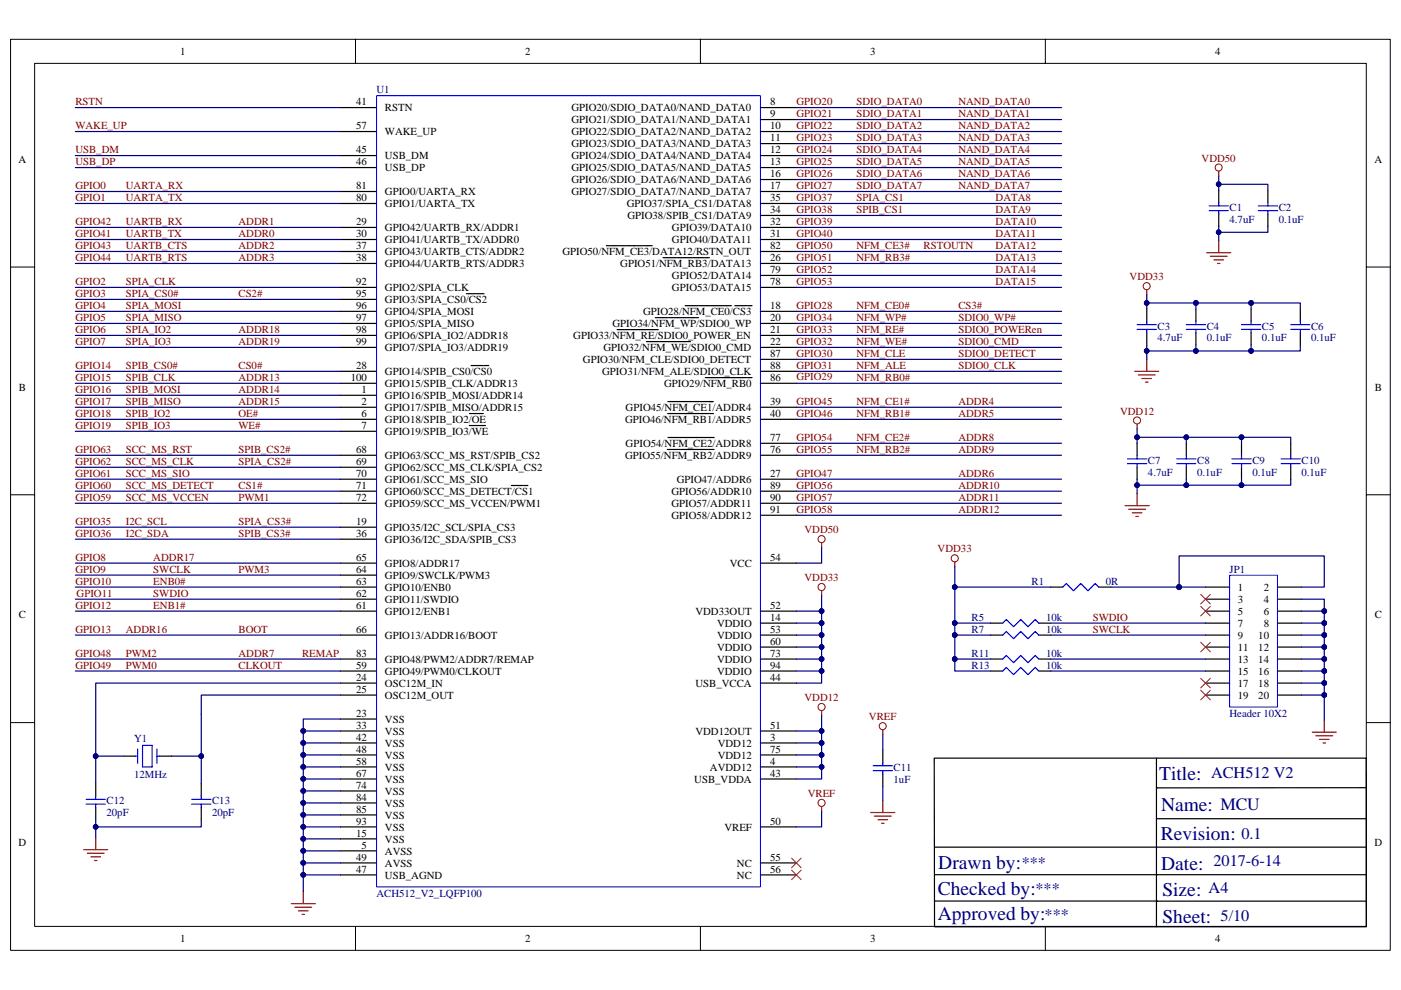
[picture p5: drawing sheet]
<svg xmlns="http://www.w3.org/2000/svg" width="297mm" height="210mm" viewBox="0 0 297 210" stroke-linecap="round" stroke-linejoin="round" font-family="sans-serif">
<path d="M2.2 8.3h292.6v193.3h-292.6z" fill="none" stroke="#000" stroke-width=".21"/>
<path d="M7.4 13.5h282.3v183h-282.3z" fill="#fff"/>
<g fill="none" stroke="#000" stroke-width=".21">
<path d="M7.3 13.4h282.4v183.1h-282.4zM75.4 8.3v5.1M148.5 8.3v5.1M221.6 8.3v5.1M2.2 56.6h5.1M289.7 56.6h5.1M2.2 104.9h5.1M289.7 104.9h5.1M2.2 153.3h5.1M289.7 153.3h5.1M75.4 196.5v5.1M148.5 196.5v5.1"/>
<path d="M221.6 196.5v5.1"/>
</g>
<g fill="none" stroke="#000" stroke-width=".25">
<path d="M20.3 166.2v2.6M20.3 171.3v2.6M26.1 160.4h2.6M33.8 160.4h2.5M42.7 166.2v2.6M42.7 171.3v2.6M198.2 179.7h91.5M245.2 160.8v35.8M245.2 173.7h44.4M245.3 167.1h-.1h44.4M289.6 160.8h-91.5v35.8h91.6v-35.7M198.1 185.5h47"/>
<path d="M198.2 191.1h46.9M245.3 185.5h44.4M245.3 191.1h44.4"/>
</g>
<g fill="none" stroke="#800000" stroke-width=".25">
<path d="M174.2 115.1v1M174.2 125.3v1M174.2 150.7v1M20.3 177.7v2.5M174.2 171.1v1M17.8 180.2h5M18.5 181h3.6M19.3 181.7h2M20 182.5h.5M61.8 191.7h5M62.5 192.4h3.6M63.3 193.2h2"/>
<path d="M64 194h.6M64.3 189.1v2.6"/>
</g>
<g fill="none" stroke="#00f" stroke-width=".25">
<path d="M29.2 158.9v3M30.2 158.1h2.1v4.6h-2.1zM33.3 158.9v3M18.3 170.6h4M18.3 169.5h4M20.3 168.8v.7M20.3 170.6v.7M28.7 160.4h.5M33.3 160.4h.5M40.6 169.5h4.1M40.6 170.6h4.1M42.7 168.8v.7"/>
<path d="M42.7 170.6v.7"/>
</g>
<g fill="none" stroke="#800000" stroke-width=".21">
<circle cx="174.2" cy="114.4" r=".75"/>
<circle cx="174.2" cy="124.5" r=".75"/>
<circle cx="174.2" cy="150" r=".75"/>
<circle cx="174.2" cy="170.3" r=".75"/>
</g>
<path d="M260.7 122h10.1v28h-10.1z" fill="#fff"/>
<path d="M260.7 122h10.1v28h-10.1z" fill="none" stroke="#00f" stroke-width=".21"/>
<g fill="none" stroke="#000" stroke-width=".25">
<path d="M258.4 40.4v2.5M258.4 45.4v2.6M268.8 40.4v2.5M268.8 45.4v2.6M243.1 65.5v2.6M243.1 70.6v2.6M253.6 65.5v2.6M253.6 70.6v2.6M265.3 65.5v2.6M265.3 70.6v2.6M275.7 65.5v2.6M275.7 70.6v2.6"/>
<path d="M241.1 94v2.6M241.1 99.1v2.5M251.5 94v2.6M251.5 99.1v2.5M263.2 94v2.6M263.2 99.1v2.5M273.7 94v2.6M273.7 99.1v2.5M210.1 132.2h2.5M210.1 134.7h2.5M210.1 139.8h2.5M220.2 132.2h2.6"/>
<path d="M220.2 134.7h2.6M220.2 139.8h2.6M255.6 124.5h5.1M255.6 127.1h5.1M255.6 129.6h5.1M255.6 132.2h5.1M255.6 134.7h5.1M255.6 137.2h5.1M255.6 139.8h5.1M270.9 124.5h5M270.9 127.1h5M270.9 129.6h5"/>
<path d="M270.9 132.2h5M270.9 134.7h5M270.9 137.2h5M270.9 139.8h5M187.2 159.1v2.5M210.1 142.3h2.5M220.2 142.3h2.6M255.6 142.3h5.1M255.6 144.9h5.1M255.6 147.4h5.1M270.9 142.3h5M270.9 144.9h5"/>
<path d="M270.9 147.4h5M187.2 164.2v2.6"/>
</g>
<path d="M254.6 143.9l2 2M254.6 146.4l2 2M256.6 143.9l-2 2M256.6 146.4l-2 2" fill="none" stroke="#f00" stroke-width=".21"/>
<g fill="none" stroke="#800000" stroke-width=".25">
<path d="M258.4 36.3v1M255.8 53.6h5.1M256.6 54.4h3.6M257.4 55.1h2M258.1 55.9h.6M258.4 51.1v2.5M240.6 78.8h5.1M241.3 79.5h3.6M243.1 76.2v2.6M243.1 61.5v1M241.1 90v1M242.1 80.3h2.1"/>
<path d="M242.9 81h.5M238.5 107.3h5.1M239.3 108h3.6M240.1 108.8h2M240.8 109.5h.5M241.1 104.7v2.6M187.2 154.8v1M278.2 155.3h5.1M279 156.1h3.6M279.8 156.8h2M280.5 157.6h.5M280.8 152.8v2.5"/>
<path d="M184.6 172.3h5.1M185.4 173.1h3.6M186.2 173.9h2M186.9 174.6h.5M187.2 169.8v2.5"/>
</g>
<g fill="none" stroke="#00f" stroke-width=".25">
<path d="M256.4 43.7h4M256.4 44.7h4M258.4 42.9v.8M258.4 44.7v.7M266.8 43.7h4.1M266.8 44.7h4.1M268.8 42.9v.8M268.8 44.7v.7M241.1 68.9h4.1M241.1 69.9h4.1M243.1 68.1v.8M243.1 69.9v.7"/>
<path d="M251.5 68.9h4.1M251.5 69.9h4.1M253.6 68.1v.8M253.6 69.9v.7M263.2 68.9h4.1M263.2 69.9h4.1M265.3 68.1v.8M265.3 69.9v.7M273.7 68.9h4M273.7 69.9h4M275.7 68.1v.8M275.7 69.9v.7"/>
<path d="M239.1 97.3h4M239.1 98.3h4M241.1 96.6v.7M241.1 98.3v.8M249.5 97.3h4.1M249.5 98.3h4.1M251.5 96.6v.7M251.5 98.3v.8M261.2 97.3h4.1M261.2 98.3h4.1M263.2 96.6v.7M263.2 98.3v.8"/>
<path d="M271.6 97.3h4.1M271.6 98.3h4.1M273.7 96.6v.7M273.7 98.3v.8M212.6 132.2l.8-.8 1.5 1.5 1.5-1.5 1.5 1.5 1.6-1.5 .7 .8M212.6 134.7l.8-.8 1.5 1.6 1.5-1.6 1.5 1.6 1.6-1.6 .7 .8M212.6 139.8l.8-.8 1.5 1.5 1.5-1.5 1.5 1.5 1.6-1.5 .7 .8M212.6 142.3l.8-.7 1.5 1.5 1.5-1.5 1.5 1.5 1.6-1.5 .7 .7M185.1 162.4h4.1M185.1 163.4h4.1M187.2 161.6v.8M187.2 163.4v.8"/>
</g>
<g fill="none" stroke="#800000" stroke-width=".21">
<circle cx="258.4" cy="35.5" r=".75"/>
<circle cx="243.1" cy="60.7" r=".75"/>
<circle cx="241.1" cy="89.2" r=".75"/>
<circle cx="187.1" cy="154" r=".75"/>
</g>
<path d="M79.9 20.3h81.3v167.8h-81.3z" fill="#fff"/>
<path d="M79.8 20.3h81.4v167.8h-81.4z" fill="none" stroke="#00f" stroke-width=".21"/>
<g fill="none" stroke="#000" stroke-width=".25">
<path d="M72.2 27.9h7.6M72.2 35.5h7.6M72.2 33h7.6M72.2 22.8h7.6M161.2 27.9h7.6M161.2 30.5h7.6M161.2 25.4h7.6M161.2 35.5h7.6M161.2 33h7.6M161.2 38.1h7.6M161.2 22.8h7.6M72.2 40.6h7.6"/>
<path d="M72.2 48.2h7.6M72.2 53.3h7.6M72.2 50.8h7.6M72.2 55.9h7.6M72.2 43.2h7.6M128.6 52.1h1.5M130.2 52.1h1.1M131.4 52.1h4.5M136 52.1h2.3M140.6 54.7h1.5M142.2 54.7h1.1M143.4 54.7h5.9"/>
<path d="M149.5 54.7h.9M161.2 40.6h7.6M161.2 48.2h7.6M161.2 53.3h7.6M161.2 50.8h7.6M161.2 55.9h7.6M161.2 43.2h7.6M161.2 45.7h7.6M161.2 58.4h7.6M72.2 66h7.6M72.2 73.7h7.6M72.2 68.6h7.6"/>
<path d="M72.2 71.1h7.6M72.2 78.8h7.6M72.2 61h7.6M72.2 63.5h7.6M98.9 62.3h1.4M99.9 77.5h1.4M100.4 62.3h1.1M101.4 77.5h1.1M101.6 62.3h1M102.6 77.5h1M130.8 69.9h1.6M132.5 69.9h1.1"/>
<path d="M133.7 69.9h5.9M137.1 72.5h2.7M138.9 67.4h2.8M139.9 72.5h6.5M141.8 67.4h6.3M145.3 64.8h2.7M148.1 64.8h4.5M152.7 64.8h2.4M155.8 64.8h1.4M157.2 64.8h1.1M158.5 64.8h.9M161.2 66h7.6"/>
<path d="M161.2 73.7h7.6M161.2 68.6h7.6M161.2 71.1h7.6M161.2 78.8h7.6M161.2 61h7.6M161.2 76.2h7.6M72.2 88.9h7.6M72.2 83.8h7.6M72.2 86.4h7.6M72.2 91.5h7.6M72.2 99.1h7.6M72.2 96.6h7.6"/>
<path d="M72.2 81.3h7.6M99.5 90.3h3.4M99.5 87.7h1.6M101.1 87.7h1.4M141.5 95.3h2.7M141.6 87.7h1.5M141.6 85.2h2.8M141.6 92.8h2.8M143.2 87.7h1.1M144.3 95.3h6M144.4 87.7h5.9M144.5 85.2h4.4"/>
<path d="M144.5 92.8h4.5M149 85.2h2.2M149.1 92.8h2.3M149.5 80.1h1.6M150.4 95.3h1M150.4 87.7h.9M151.1 80.1h1.2M152.4 80.1h5.9M158.4 80.1h1M161.2 88.9h7.6M161.2 86.4h7.6M161.2 96.6h7.6"/>
<path d="M161.2 81.3h7.6M161.2 94h7.6M72.2 111.8h7.6M72.2 119.4h7.6M72.2 104.2h7.6M72.2 101.6h7.6M72.2 114.4h7.6M72.2 106.7h7.6M108.4 103h1.4M109.9 103h1.1M111.1 103h.8M161.2 119.4h7.6"/>
<path d="M161.2 104.2h7.6M161.2 101.6h7.6M161.2 106.7h7.6M161.2 109.3h7.6M72.2 122h7.6M72.2 127.1h7.6M72.2 134.7h7.6M72.2 129.6h7.6M72.2 139.8h7.6M72.2 124.5h7.6M161.2 134.7h7.6M161.2 129.6h7.6"/>
<path d="M161.2 132.2h7.6M161.2 137.2h7.6M161.2 139.8h7.6M222.8 124.5h2.5M233 124.5h2.5M72.2 142.3h7.6M72.2 155h7.6M72.2 157.6h7.6M72.2 147.4h7.6M72.2 144.9h7.6M72.2 152.5h7.6M161.2 142.3h7.6"/>
<path d="M161.2 155h7.6M161.2 157.6h7.6M161.2 144.9h7.6M72.2 160.1h7.6M72.2 175.4h7.6M72.2 165.2h7.6M72.2 162.7h7.6M72.2 177.9h7.6M72.2 170.3h7.6M72.2 167.8h7.6M72.2 172.8h7.6M161.2 160.1h7.6"/>
<path d="M161.2 175.4h7.6M161.2 165.2h7.6M161.2 162.7h7.6M72.2 185.6h7.6M72.2 180.5h7.6M72.2 183h7.6M161.2 185.6h7.6M161.2 183h7.6"/>
</g>
<path d="M225.3 124.5l.8-.7 1.5 1.5 1.5-1.5 1.6 1.5 1.5-1.5 .8 .7" fill="none" stroke="#00f" stroke-width=".25"/>
<circle cx="202.4" cy="118.4" r=".75" fill="none" stroke="#800000" stroke-width=".21"/>
<path d="M202.4 119.2v1" fill="none" stroke="#800000" stroke-width=".25"/>
<path d="M254.6 136.2l2 2.1M254.6 128.6l2 2M254.6 126.1l2 2M256.6 136.2l-2 2.1M256.6 128.6l-2 2M256.6 126.1l-2 2M167.8 182l2.1 2M167.8 184.6l2.1 2M169.9 182l-2.1 2M169.9 184.6l-2.1 2" fill="none" stroke="#f00" stroke-width=".21"/>
<g fill="none" stroke="#000080" stroke-width=".25">
<path d="M16 27.9h56.2M16 33h56.2M16 35.5h56.2M16 22.8h56.2M168.8 27.9h56.3M168.8 33h56.3M168.8 35.5h56.3M168.8 22.8h56.3M168.8 25.4h56.3M168.8 30.5h56.3M168.8 38.1h56.3M258.4 37.3v1.8"/>
<path d="M16 50.8h56.2M16 53.3h56.2M16 55.9h56.2M16 40.6h56.2M16 43.2h56.2M16 48.2h56.2M168.8 50.8h56.3M168.8 53.3h56.3M168.8 55.9h56.3M168.8 40.6h56.3M168.8 43.2h56.3M168.8 48.2h56.3"/>
<path d="M168.8 45.7h56.3M168.8 58.4h56.3M258.4 48v1.3h10.4v-1.3M258.4 40.4v-1.3h10.4v1.3M258.4 49.3v1.8M16 61h56.2M16 63.5h56.2M16 66h56.2M16 68.6h56.2M16 71.1h56.2M16 73.7h56.2M16 78.8h56.2"/>
<path d="M168.8 61h56.3M168.8 66h56.3M168.8 68.6h56.3M168.8 71.1h56.3M168.8 73.7h56.3M168.8 78.8h56.3M168.8 76.2h56.3M243.1 73.2v1.2h10.5v-1.2M243.1 65.5v-1.2h10.5v1.2M243.1 62.5v1.8M243.1 74.4v1.8M253.6 64.3h11.7v1.2"/>
<path d="M265.3 73.2v1.2h-11.7M265.3 64.3h10.4v1.2M275.7 73.2v1.2h-10.4M16 81.3h56.2M16 83.8h56.2M16 86.4h56.2M16 88.9h56.2M16 91.5h56.2M16 96.6h56.2M16 99.1h56.2M168.8 81.3h56.3M168.8 86.4h56.3"/>
<path d="M168.8 88.9h56.3M168.8 96.6h56.3M168.8 94h56.3M241.1 91v1.8M241.1 94v-1.2h10.4v1.2M251.5 92.8h11.7v1.2M263.2 92.8h10.5v1.2M16 101.6h56.2M16 104.2h56.2M16 106.7h56.2M16 119.4h56.2M16 111.8h56.2"/>
<path d="M16 114.4h56.2M168.8 101.6h56.3M168.8 104.2h56.3M168.8 106.7h56.3M168.8 109.3h56.3M174.2 116.1v3.3h-5.4M241.1 102.9v1.8M241.1 101.6v1.3h10.4v-1.3M263.2 101.6v1.3h-11.7M273.7 101.6v1.3h-10.5M16 122h56.2M16 124.5h56.2"/>
<path d="M16 127.1h56.2M16 129.6h56.2M16 139.8h56.2M16 134.7h56.2M168.8 139.8h5.4M168.8 134.7h5.4M168.8 132.2h5.4M168.8 137.2h5.4M174.2 126.3v3.3h-5.4M174.2 129.6v15.3h-5.4M202.4 120.2v19.6h7.7M202.4 124.5h20.4"/>
<path d="M202.4 139.8v2.5h7.7M202.4 134.7h7.7M202.4 132.2h7.7M222.8 139.8h32.8M222.8 134.7h32.8M222.8 132.2h32.8M235.5 124.5h20.1M250 124.5v-6.6h30.8v6.6h-4.9M275.9 127.1h4.9v2.5M275.9 129.6h4.9v2.6M275.9 132.2h4.9v2.5M275.9 134.7h4.9v2.5"/>
<path d="M275.9 137.2h4.9v2.6M275.9 139.8h4.9v2.5M16 142.3h56.2M64.3 157.6h7.9M64.3 155h7.9M72.2 147.4h-29.5v18.8M72.2 152.5h-7.9v36.6M72.2 144.9h-51.9v15.5h5.8M168.8 157.6h5.4M168.8 142.3h5.4M174.2 151.7v3.3h-5.4M174.2 155v10.2h-5.4"/>
<path d="M187.2 155.8v3.3M222.8 142.3h32.8M275.9 142.3h4.9v2.6M275.9 144.9h4.9v2.5M275.9 147.4h4.9v5.4M20.3 173.9v1.5h22.4v-1.5M20.3 160.4v5.8M20.3 175.4v2.3M36.3 160.4h6.4M64.3 177.9h7.9M64.3 175.4h7.9M64.3 172.8h7.9"/>
<path d="M64.3 170.3h7.9M64.3 167.8h7.9M64.3 165.2h7.9M64.3 162.7h7.9M64.3 160.1h7.9M168.8 162.7h5.4M168.8 160.1h5.4M174.2 172.1v3.3h-5.4M187.2 166.8v3M64.3 185.6h7.9M64.3 183h7.9M64.3 180.5h7.9"/>
</g>
<g fill="#000080" stroke="#000080" stroke-width=".21">
<circle cx="64.3" cy="155" r=".5"/>
<circle cx="64.3" cy="157.6" r=".5"/>
<circle cx="64.3" cy="160.1" r=".5"/>
<circle cx="64.3" cy="162.7" r=".5"/>
<circle cx="64.3" cy="165.2" r=".5"/>
<circle cx="64.3" cy="167.8" r=".5"/>
<circle cx="64.3" cy="170.3" r=".5"/>
<circle cx="64.3" cy="172.8" r=".5"/>
<circle cx="64.3" cy="175.4" r=".5"/>
<circle cx="64.3" cy="177.9" r=".5"/>
<circle cx="64.3" cy="180.5" r=".5"/>
<circle cx="64.3" cy="183" r=".5"/>
<circle cx="64.3" cy="185.6" r=".5"/>
<circle cx="20.3" cy="175.4" r=".5"/>
<circle cx="20.3" cy="160.4" r=".5"/>
<circle cx="42.7" cy="160.4" r=".49"/>
<circle cx="174.2" cy="129.6" r=".5"/>
<circle cx="174.2" cy="142.3" r=".5"/>
<circle cx="174.2" cy="139.8" r=".5"/>
<circle cx="174.2" cy="137.2" r=".5"/>
<circle cx="174.2" cy="134.7" r=".5"/>
<circle cx="174.2" cy="132.2" r=".5"/>
<circle cx="174.2" cy="155" r=".5"/>
<circle cx="174.2" cy="157.6" r=".5"/>
<circle cx="174.2" cy="160.1" r=".5"/>
<circle cx="174.2" cy="162.7" r=".5"/>
<circle cx="280.8" cy="129.6" r=".49"/>
<circle cx="280.8" cy="132.2" r=".49"/>
<circle cx="280.8" cy="134.7" r=".49"/>
<circle cx="280.8" cy="137.2" r=".49"/>
<circle cx="280.8" cy="139.8" r=".49"/>
<circle cx="280.8" cy="142.3" r=".49"/>
<circle cx="280.8" cy="144.9" r=".49"/>
<circle cx="280.8" cy="147.4" r=".49"/>
<circle cx="202.4" cy="132.2" r=".5"/>
<circle cx="202.4" cy="134.7" r=".5"/>
<circle cx="202.4" cy="139.8" r=".5"/>
<circle cx="202.4" cy="124.5" r=".5"/>
<circle cx="250" cy="124.5" r=".5"/>
<circle cx="258.4" cy="49.3" r=".49"/>
<circle cx="258.4" cy="39.1" r=".49"/>
<circle cx="253.5" cy="74.4" r=".49"/>
<circle cx="243.1" cy="74.4" r=".49"/>
<circle cx="265.2" cy="74.4" r=".49"/>
<circle cx="253.5" cy="64.3" r=".49"/>
<circle cx="243.1" cy="64.3" r=".49"/>
<circle cx="265.2" cy="64.3" r=".49"/>
<circle cx="251.5" cy="102.9" r=".49"/>
<circle cx="241.1" cy="102.9" r=".49"/>
<circle cx="263.2" cy="102.9" r=".5"/>
<circle cx="251.5" cy="92.7" r=".49"/>
<circle cx="241.1" cy="92.7" r=".49"/>
<circle cx="263.2" cy="92.7" r=".5"/>
</g>
<g font-size="4.1" fill="#000080">
<text x="245.8" y="165.5">Title:</text>
<text x="246.2" y="172.1">Name:</text>
<text x="246.1" y="178.1">Revision:</text>
<text x="198.9" y="184.2">Drawn by:</text>
<text x="246.2" y="184.4">Date:</text>
<text x="198.8" y="189.8">Checked by:</text>
<text x="246.4" y="190">Size:</text>
<text x="198.8" y="195.1">Approved by:</text>
<text x="246.4" y="195.7">Sheet:</text>
</g>
<text font-size="3.7" fill="#000080" x="258.7" y="171.9">MCU</text>
<g font-size="3.5" fill="#000080">
<text x="256.8" y="165">ACH512 V2</text>
<text x="263.2" y="177.9">0.1</text>
<text x="216.6" y="184">***</text>
<text x="257.3" y="183.7">2017-6-14</text>
<text x="219.6" y="189.6">***</text>
<text x="256.2" y="189.5">A4</text>
<text x="221.5" y="195">***</text>
<text x="258.8" y="195.3">5/10</text>
</g>
<g font-size="2.3">
<text x="38.2" y="11.7">1</text>
<text x="111.4" y="11.7">2</text>
<text x="184.5" y="11.7">3</text>
<text x="257.6" y="11.7">4</text>
<text x="75.5" y="22.3">41</text>
<text x="81.6" y="23.6">RSTN</text>
<text x="121.2" y="23.6">GPIO20/SDIO_DATA0/NAND_DATA0</text>
<text x="163.3" y="22.3">8</text>
<text x="75.5" y="27.4">57</text>
<text x="81.6" y="28.7">WAKE_UP</text>
<text x="121.2" y="26.1">GPIO21/SDIO_DATA1/NAND_DATA1</text>
<text x="121.2" y="28.7">GPIO22/SDIO_DATA2/NAND_DATA2</text>
<text x="163.3" y="30">11</text>
<text x="163.3" y="24.9">9</text>
<text x="163.3" y="27.4">10</text>
<text x="4" y="34.5">A</text>
<text x="75.5" y="35.1">46</text>
<text x="75.5" y="32.5">45</text>
<text x="81.6" y="33.8">USB_DM</text>
<text x="121.2" y="31.2">GPIO23/SDIO_DATA3/NAND_DATA3</text>
<text x="121.2" y="33.8">GPIO24/SDIO_DATA4/NAND_DATA4</text>
<text x="163.3" y="35.1">13</text>
<text x="163.3" y="32.5">12</text>
<text x="291.4" y="34.5">A</text>
<text x="75.5" y="40.1">81</text>
<text x="81.6" y="36.3">USB_DP</text>
<text x="81.6" y="41.4">GPIO0/UARTA_RX</text>
<text x="121.2" y="36.3">GPIO25/SDIO_DATA5/NAND_DATA5</text>
<text x="121.2" y="41.4">GPIO27/SDIO_DATA7/NAND_DATA7</text>
<text x="121.2" y="38.9">GPIO26/SDIO_DATA6/NAND_DATA6</text>
<text x="163.3" y="40.1">17</text>
<text x="163.3" y="37.6">16</text>
<text x="75.5" y="47.8">29</text>
<text x="75.5" y="42.7">80</text>
<text x="81.6" y="43.9">GPIO1/UARTA_TX</text>
<text x="132.9" y="43.9">GPIO37/SPIA_CS1/DATA8</text>
<text x="133" y="46.5">GPIO38/SPIB_CS1/DATA9</text>
<text x="163.3" y="47.8">32</text>
<text x="163.3" y="42.7">35</text>
<text x="163.3" y="45.2">34</text>
<text x="75.5" y="52.9">37</text>
<text x="75.5" y="50.3">30</text>
<text x="81.6" y="49">GPIO42/UARTB_RX/ADDR1</text>
<text x="81.6" y="51.6">GPIO41/UARTB_TX/ADDR0</text>
<text x="142.5" y="51.6">GPIO40/DATA11</text>
<text x="142.5" y="49">GPIO39/DATA10</text>
<text x="163.3" y="52.9">82</text>
<text x="163.3" y="50.3">31</text>
<text x="75.5" y="55.4">38</text>
<text x="81.6" y="54.1">GPIO43/UARTB_CTS/ADDR2</text>
<text x="81.6" y="56.7">GPIO44/UARTB_RTS/ADDR3</text>
<text x="119.2" y="54.1">GPIO50/NFM_CE3/DATA12/RSTN_OUT</text>
<text x="131.5" y="56.7">GPIO51/NFM_RB3/DATA13</text>
<text x="142.5" y="59.2">GPIO52/DATA14</text>
<text x="163.3" y="57.9">79</text>
<text x="163.3" y="55.4">26</text>
<text x="75.5" y="60.5">92</text>
<text x="75.5" y="65.6">96</text>
<text x="75.5" y="63">95</text>
<text x="81.6" y="61.7">GPIO2/SPIA_CLK</text>
<text x="81.6" y="64.3">GPIO3/SPIA_CS0/CS2</text>
<text x="142.5" y="61.7">GPIO53/DATA15</text>
<text x="163.3" y="60.5">78</text>
<text x="163.3" y="65.6">18</text>
<text x="75.5" y="68.1">97</text>
<text x="75.5" y="70.7">98</text>
<text x="81.6" y="66.8">GPIO4/SPIA_MOSI</text>
<text x="81.6" y="69.4">GPIO5/SPIA_MISO</text>
<text x="81.6" y="71.9">GPIO6/SPIA_IO2/ADDR18</text>
<text x="121.5" y="71.9">GPIO33/NFM_RE/SDIO0_POWER_EN</text>
<text x="129.8" y="69.4">GPIO34/NFM_WP/SDIO0_WP</text>
<text x="136.4" y="66.8">GPIO28/NFM_CE0/CS3</text>
<text x="163.3" y="70.7">21</text>
<text x="163.3" y="68.1">20</text>
<text x="75.5" y="73.2">99</text>
<text x="81.6" y="74.5">GPIO7/SPIA_IO3/ADDR19</text>
<text x="123.6" y="77">GPIO30/NFM_CLE/SDIO0_DETECT</text>
<text x="127.9" y="74.5">GPIO32/NFM_WE/SDIO0_CMD</text>
<text x="163.3" y="73.2">22</text>
<text x="163.3" y="75.7">87</text>
<text x="4" y="82.8">B</text>
<text x="74.4" y="80.8">100</text>
<text x="75.5" y="78.3">28</text>
<text x="76.6" y="83.4">1</text>
<text x="81.6" y="79.5">GPIO14/SPIB_CS0/CS0</text>
<text x="81.6" y="82.1">GPIO15/SPIB_CLK/ADDR13</text>
<text x="127.7" y="79.5">GPIO31/NFM_ALE/SDIO0_CLK</text>
<text x="140.8" y="82.1">GPIO29/NFM_RB0</text>
<text x="163.3" y="78.3">88</text>
<text x="163.3" y="80.8">86</text>
<text x="291.5" y="82.8">B</text>
<text x="76.6" y="88.5">6</text>
<text x="76.6" y="85.9">2</text>
<text x="81.6" y="89.7">GPIO18/SPIB_IO2/OE</text>
<text x="81.6" y="84.6">GPIO16/SPIB_MOSI/ADDR14</text>
<text x="81.6" y="87.2">GPIO17/SPIB_MISO/ADDR15</text>
<text x="132.5" y="89.7">GPIO46/NFM_RB1/ADDR5</text>
<text x="132.6" y="87.2">GPIO45/NFM_CE1/ADDR4</text>
<text x="163.3" y="88.5">40</text>
<text x="163.3" y="85.9">39</text>
<text x="76.6" y="91">7</text>
<text x="81.6" y="92.3">GPIO19/SPIB_IO3/WE</text>
<text x="132.6" y="94.8">GPIO54/NFM_CE2/ADDR8</text>
<text x="163.3" y="93.5">77</text>
<text x="75.5" y="101.2">70</text>
<text x="75.5" y="98.6">69</text>
<text x="75.5" y="96.1">68</text>
<text x="81.6" y="99.9">GPIO62/SCC_MS_CLK/SPIA_CS2</text>
<text x="81.6" y="97.3">GPIO63/SCC_MS_RST/SPIB_CS2</text>
<text x="132.5" y="97.3">GPIO55/NFM_RB2/ADDR9</text>
<text x="163.3" y="101.2">27</text>
<text x="163.3" y="96.1">76</text>
<text x="75.5" y="103.7">71</text>
<text x="75.5" y="106.3">72</text>
<text x="81.6" y="105">GPIO60/SCC_MS_DETECT/CS1</text>
<text x="81.6" y="102.4">GPIO61/SCC_MS_SIO</text>
<text x="81.6" y="107.5">GPIO59/SCC_MS_VCCEN/PWM1</text>
<text x="142.3" y="107.5">GPIO57/ADDR11</text>
<text x="142.3" y="105">GPIO56/ADDR10</text>
<text x="143.5" y="102.4">GPIO47/ADDR6</text>
<text x="163.3" y="106.3">90</text>
<text x="163.3" y="103.7">89</text>
<text x="75.5" y="111.3">19</text>
<text x="75.5" y="113.9">36</text>
<text x="81.6" y="112.6">GPIO35/I2C_SCL/SPIA_CS3</text>
<text x="142.3" y="110.1">GPIO58/ADDR12</text>
<text x="163.3" y="108.8">91</text>
<text x="75.5" y="119">65</text>
<text x="81.6" y="115.1">GPIO36/I2C_SDA/SPIB_CS3</text>
<text x="163.3" y="119">54</text>
<text x="75.5" y="121.5">64</text>
<text x="75.5" y="124">63</text>
<text x="81.6" y="122.8">GPIO9/SWCLK/PWM3</text>
<text x="81.6" y="125.3">GPIO10/ENB0</text>
<text x="81.6" y="120.2">GPIO8/ADDR17</text>
<text x="154.7" y="120.2">VCC</text>
<text x="262.5" y="125.3">1</text>
<text x="267.9" y="125.3">2</text>
<text x="4" y="131.2">C</text>
<text x="75.5" y="126.6">62</text>
<text x="75.5" y="129.1">61</text>
<text x="81.6" y="127.9">GPIO11/SWDIO</text>
<text x="81.6" y="130.4">GPIO12/ENB1</text>
<text x="147.4" y="130.4">VDD33OUT</text>
<text x="163.3" y="131.7">14</text>
<text x="163.3" y="129.1">52</text>
<text x="262.5" y="127.9">3</text>
<text x="262.5" y="130.4">5</text>
<text x="267.9" y="127.9">4</text>
<text x="267.9" y="130.4">6</text>
<text x="291.5" y="131.2">C</text>
<text x="75.5" y="134.2">66</text>
<text x="81.6" y="135.5">GPIO13/ADDR16/BOOT</text>
<text x="152" y="132.9">VDDIO</text>
<text x="152" y="135.5">VDDIO</text>
<text x="163.3" y="136.8">60</text>
<text x="163.3" y="134.2">53</text>
<text x="262.5" y="132.9">7</text>
<text x="262.5" y="135.5">9</text>
<text x="266.8" y="135.5">10</text>
<text x="267.9" y="132.9">8</text>
<text x="75.5" y="141.8">59</text>
<text x="75.5" y="139.3">83</text>
<text x="81.6" y="143.1">GPIO49/PWM0/CLKOUT</text>
<text x="81.6" y="140.6">GPIO48/PWM2/ADDR7/REMAP</text>
<text x="152" y="138">VDDIO</text>
<text x="152" y="143.1">VDDIO</text>
<text x="152" y="140.6">VDDIO</text>
<text x="163.3" y="141.8">94</text>
<text x="163.3" y="139.3">73</text>
<text x="262.5" y="138">11</text>
<text x="262.5" y="140.6">13</text>
<text x="262.5" y="143.1">15</text>
<text x="266.8" y="138">12</text>
<text x="266.8" y="140.6">14</text>
<text x="266.8" y="143.1">16</text>
<text x="75.5" y="146.9">25</text>
<text x="75.5" y="144.4">24</text>
<text x="81.6" y="148.2">OSC12M_OUT</text>
<text x="81.6" y="145.7">OSC12M_IN</text>
<text x="147.4" y="145.7">USB_VCCA</text>
<text x="163.3" y="144.4">44</text>
<text x="262.5" y="145.7">17</text>
<text x="262.5" y="148.2">19</text>
<text x="266.8" y="145.7">18</text>
<text x="266.8" y="148.2">20</text>
<text x="75.5" y="152">23</text>
<text x="75.5" y="154.6">33</text>
<text x="81.6" y="153.3">VSS</text>
<text x="81.6" y="155.8">VSS</text>
<text x="147.4" y="155.8">VDD12OUT</text>
<text x="163.3" y="154.6">51</text>
<text x="75.5" y="159.6">48</text>
<text x="75.5" y="157.1">42</text>
<text x="81.6" y="160.9">VSS</text>
<text x="81.6" y="158.4">VSS</text>
<text x="152.2" y="158.4">VDD12</text>
<text x="152.2" y="160.9">VDD12</text>
<text x="163.3" y="157.1">3</text>
<text x="163.3" y="159.6">75</text>
<text x="75.5" y="167.3">74</text>
<text x="75.5" y="164.7">67</text>
<text x="75.5" y="162.2">58</text>
<text x="81.6" y="166">VSS</text>
<text x="81.6" y="163.5">VSS</text>
<text x="147.2" y="166">USB_VDDA</text>
<text x="150.5" y="163.5">AVDD12</text>
<text x="163.3" y="164.7">43</text>
<text x="163.3" y="162.2">4</text>
<text x="75.5" y="169.8">84</text>
<text x="75.5" y="172.4">85</text>
<text x="81.6" y="171.1">VSS</text>
<text x="81.6" y="168.6">VSS</text>
<text x="81.6" y="173.6">VSS</text>
<text x="4" y="179.5">D</text>
<text x="75.5" y="177.4">15</text>
<text x="75.5" y="174.9">93</text>
<text x="76.6" y="180">5</text>
<text x="81.6" y="178.7">VSS</text>
<text x="81.6" y="176.2">VSS</text>
<text x="153.6" y="176.2">VREF</text>
<text x="163.3" y="174.9">50</text>
<text x="291.4" y="179.5">D</text>
<text x="75.5" y="185.1">47</text>
<text x="75.5" y="182.5">49</text>
<text x="81.6" y="181.3">AVSS</text>
<text x="81.6" y="183.8">AVSS</text>
<text x="156.2" y="183.8">NC</text>
<text x="163.3" y="182.5">55</text>
<text x="163.3" y="185.1">56</text>
<text x="81.6" y="186.4">USB_AGND</text>
<text x="156.2" y="186.4">NC</text>
<text x="38.2" y="199.8">1</text>
<text x="111.4" y="199.8">2</text>
<text x="184.5" y="199.8">3</text>
<text x="257.6" y="199.8">4</text>
</g>
<g font-size="2.3" fill="#800000">
<text x="16" y="22.3">RSTN</text>
<text x="168.9" y="22.3">GPIO20</text>
<text x="181.6" y="22.3">SDIO_DATA0</text>
<text x="203.2" y="22.3">NAND_DATA0</text>
<text x="16" y="27.4">WAKE_UP</text>
<text x="168.9" y="24.9">GPIO21</text>
<text x="168.9" y="27.4">GPIO22</text>
<text x="168.9" y="30">GPIO23</text>
<text x="181.6" y="24.9">SDIO_DATA1</text>
<text x="181.6" y="27.4">SDIO_DATA2</text>
<text x="181.6" y="30">SDIO_DATA3</text>
<text x="203.2" y="24.9">NAND_DATA1</text>
<text x="203.2" y="27.4">NAND_DATA2</text>
<text x="203.2" y="30">NAND_DATA3</text>
<text x="16" y="32.5">USB_DM</text>
<text x="16" y="35.1">USB_DP</text>
<text x="168.9" y="32.5">GPIO24</text>
<text x="168.9" y="35.1">GPIO25</text>
<text x="181.6" y="32.5">SDIO_DATA4</text>
<text x="181.6" y="35.1">SDIO_DATA5</text>
<text x="203.2" y="32.5">NAND_DATA4</text>
<text x="203.2" y="35.1">NAND_DATA5</text>
<text x="254.8" y="34.3">VDD50</text>
<text x="16" y="40.1">GPIO0</text>
<text x="26.7" y="40.1">UARTA_RX</text>
<text x="168.9" y="37.6">GPIO26</text>
<text x="168.9" y="40.1">GPIO27</text>
<text x="181.6" y="37.6">SDIO_DATA6</text>
<text x="181.6" y="40.1">SDIO_DATA7</text>
<text x="203.2" y="37.6">NAND_DATA6</text>
<text x="203.2" y="40.1">NAND_DATA7</text>
<text x="16" y="47.8">GPIO42</text>
<text x="16" y="42.7">GPIO1</text>
<text x="26.7" y="42.7">UARTA_TX</text>
<text x="26.7" y="47.8">UARTB_RX</text>
<text x="50.6" y="47.8">ADDR1</text>
<text x="168.9" y="42.7">GPIO37</text>
<text x="168.9" y="45.2">GPIO38</text>
<text x="168.9" y="47.8">GPIO39</text>
<text x="181.6" y="42.7">SPIA_CS1</text>
<text x="181.6" y="45.2">SPIB_CS1</text>
<text x="211.1" y="42.7">DATA8</text>
<text x="211.1" y="45.2">DATA9</text>
<text x="211.1" y="47.8">DATA10</text>
<text x="16" y="50.3">GPIO41</text>
<text x="16" y="52.9">GPIO43</text>
<text x="26.7" y="50.3">UARTB_TX</text>
<text x="26.7" y="52.9">UARTB_CTS</text>
<text x="50.6" y="52.9">ADDR2</text>
<text x="50.6" y="50.3">ADDR0</text>
<text x="168.9" y="50.3">GPIO40</text>
<text x="168.9" y="52.9">GPIO50</text>
<text x="181.6" y="52.9">NFM_CE3#</text>
<text x="195.8" y="52.9">RSTOUTN</text>
<text x="211.1" y="50.3">DATA11</text>
<text x="211.1" y="52.9">DATA12</text>
<text x="16" y="55.4">GPIO44</text>
<text x="26.7" y="55.4">UARTB_RTS</text>
<text x="50.6" y="55.4">ADDR3</text>
<text x="168.9" y="55.4">GPIO51</text>
<text x="168.9" y="57.9">GPIO52</text>
<text x="181.6" y="55.4">NFM_RB3#</text>
<text x="211.1" y="55.4">DATA13</text>
<text x="211.1" y="57.9">DATA14</text>
<text x="239.5" y="59.5">VDD33</text>
<text x="16" y="60.5">GPIO2</text>
<text x="16" y="63">GPIO3</text>
<text x="16" y="65.6">GPIO4</text>
<text x="26.7" y="60.5">SPIA_CLK</text>
<text x="26.7" y="63">SPIA_CS0#</text>
<text x="26.7" y="65.6">SPIA_MOSI</text>
<text x="50.6" y="63">CS2#</text>
<text x="168.9" y="65.6">GPIO28</text>
<text x="168.9" y="60.5">GPIO53</text>
<text x="181.6" y="65.6">NFM_CE0#</text>
<text x="203.2" y="65.6">CS3#</text>
<text x="211.1" y="60.5">DATA15</text>
<text x="16" y="68.1">GPIO5</text>
<text x="16" y="70.7">GPIO6</text>
<text x="26.7" y="68.1">SPIA_MISO</text>
<text x="26.7" y="70.7">SPIA_IO2</text>
<text x="50.6" y="70.7">ADDR18</text>
<text x="168.9" y="70.7">GPIO33</text>
<text x="168.9" y="68.1">GPIO34</text>
<text x="181.6" y="68.1">NFM_WP#</text>
<text x="181.6" y="70.7">NFM_RE#</text>
<text x="203.2" y="68.1">SDIO0_WP#</text>
<text x="203.2" y="70.7">SDIO0_POWERen</text>
<text x="16" y="73.2">GPIO7</text>
<text x="26.7" y="73.2">SPIA_IO3</text>
<text x="50.6" y="73.2">ADDR19</text>
<text x="168.9" y="75.7">GPIO30</text>
<text x="168.9" y="73.2">GPIO32</text>
<text x="181.6" y="73.2">NFM_WE#</text>
<text x="181.6" y="75.7">NFM_CLE</text>
<text x="203.2" y="73.2">SDIO0_CMD</text>
<text x="203.2" y="75.7">SDIO0_DETECT</text>
<text x="16" y="78.3">GPIO14</text>
<text x="16" y="80.8">GPIO15</text>
<text x="16" y="83.4">GPIO16</text>
<text x="26.7" y="78.3">SPIB_CS0#</text>
<text x="26.7" y="80.8">SPIB_CLK</text>
<text x="26.7" y="83.4">SPIB_MOSI</text>
<text x="50.6" y="80.8">ADDR13</text>
<text x="50.6" y="78.3">CS0#</text>
<text x="50.6" y="83.4">ADDR14</text>
<text x="168.9" y="80.6">GPIO29</text>
<text x="168.9" y="78.3">GPIO31</text>
<text x="181.6" y="78.3">NFM_ALE</text>
<text x="181.6" y="80.8">NFM_RB0#</text>
<text x="203.2" y="78.3">SDIO0_CLK</text>
<text x="16" y="85.9">GPIO17</text>
<text x="16" y="88.5">GPIO18</text>
<text x="26.7" y="85.9">SPIB_MISO</text>
<text x="26.7" y="88.5">SPIB_IO2</text>
<text x="50.6" y="88.5">OE#</text>
<text x="50.6" y="85.9">ADDR15</text>
<text x="168.9" y="85.9">GPIO45</text>
<text x="168.9" y="88.5">GPIO46</text>
<text x="181.6" y="85.9">NFM_CE1#</text>
<text x="181.6" y="88.5">NFM_RB1#</text>
<text x="203.2" y="85.9">ADDR4</text>
<text x="203.2" y="88.5">ADDR5</text>
<text x="237.5" y="87.9">VDD12</text>
<text x="16" y="91">GPIO19</text>
<text x="26.7" y="91">SPIB_IO3</text>
<text x="50.6" y="91">WE#</text>
<text x="168.9" y="93.5">GPIO54</text>
<text x="181.6" y="93.5">NFM_CE2#</text>
<text x="203.2" y="93.5">ADDR8</text>
<text x="16" y="101.2">GPIO61</text>
<text x="16" y="98.6">GPIO62</text>
<text x="16" y="96.1">GPIO63</text>
<text x="26.7" y="96.1">SCC_MS_RST</text>
<text x="26.7" y="98.6">SCC_MS_CLK</text>
<text x="26.7" y="101.2">SCC_MS_SIO</text>
<text x="50.6" y="98.6">SPIA_CS2#</text>
<text x="50.6" y="96.1">SPIB_CS2#</text>
<text x="168.9" y="101.2">GPIO47</text>
<text x="168.9" y="96.1">GPIO55</text>
<text x="181.6" y="96.1">NFM_RB2#</text>
<text x="203.2" y="96.1">ADDR9</text>
<text x="203.2" y="101.2">ADDR6</text>
<text x="16" y="106.3">GPIO59</text>
<text x="16" y="103.7">GPIO60</text>
<text x="26.7" y="103.7">SCC_MS_DETECT</text>
<text x="26.7" y="106.3">SCC_MS_VCCEN</text>
<text x="50.6" y="106.3">PWM1</text>
<text x="50.6" y="103.7">CS1#</text>
<text x="168.9" y="103.7">GPIO56</text>
<text x="168.9" y="106.3">GPIO57</text>
<text x="203.2" y="103.7">ADDR10</text>
<text x="203.2" y="106.3">ADDR11</text>
<text x="16" y="111.3">GPIO35</text>
<text x="16" y="113.9">GPIO36</text>
<text x="26.7" y="111.3">I2C_SCL</text>
<text x="26.7" y="113.9">I2C_SDA</text>
<text x="50.6" y="113.9">SPIB_CS3#</text>
<text x="50.6" y="111.3">SPIA_CS3#</text>
<text x="168.9" y="108.8">GPIO58</text>
<text x="170.6" y="113.1">VDD50</text>
<text x="203.2" y="108.8">ADDR12</text>
<text x="16" y="119">GPIO8</text>
<text x="32.5" y="119">ADDR17</text>
<text x="198.8" y="117.2">VDD33</text>
<text x="16" y="121.5">GPIO9</text>
<text x="16" y="124">GPIO10</text>
<text x="32.5" y="124">ENB0#</text>
<text x="32.5" y="121.5">SWCLK</text>
<text x="50.6" y="121.5">PWM3</text>
<text x="170.6" y="123.3">VDD33</text>
<text x="16" y="129.1">GPIO12</text>
<text x="16.2" y="126.6">GPIO11</text>
<text x="32.5" y="129.1">ENB1#</text>
<text x="32.5" y="126.6">SWDIO</text>
<text x="231.7" y="131.7">SWDIO</text>
<text x="16" y="134.2">GPIO13</text>
<text x="26.7" y="134.2">ADDR16</text>
<text x="50.6" y="134.2">BOOT</text>
<text x="231.7" y="134.2">SWCLK</text>
<text x="16" y="139.3">GPIO48</text>
<text x="16" y="141.8">GPIO49</text>
<text x="26.7" y="139.3">PWM2</text>
<text x="26.7" y="141.8">PWM0</text>
<text x="50.6" y="139.3">ADDR7</text>
<text x="50.6" y="141.8">CLKOUT</text>
<text x="64" y="139.3">REMAP</text>
<text x="170.6" y="148.7">VDD12</text>
<text x="184.2" y="152.8">VREF</text>
<text x="171.3" y="169.1">VREF</text>
</g>
<g font-size="2.3" fill="#000080">
<text x="79.8" y="19.8">U1</text>
<text x="260.7" y="44.7">C1</text>
<text x="260.7" y="47.2">4.7uF</text>
<text x="271.1" y="44.7">C2</text>
<text x="271.1" y="47.2">0.1uF</text>
<text x="245.4" y="69.9">C3</text>
<text x="255.9" y="69.9">C4</text>
<text x="267.6" y="69.9">C5</text>
<text x="278" y="69.9">C6</text>
<text x="245.4" y="72.4">4.7uF</text>
<text x="255.9" y="72.4">0.1uF</text>
<text x="267.6" y="72.4">0.1uF</text>
<text x="278" y="72.4">0.1uF</text>
<text x="243.4" y="98.4">C7</text>
<text x="243.4" y="100.9">4.7uF</text>
<text x="253.8" y="98.4">C8</text>
<text x="253.8" y="100.9">0.1uF</text>
<text x="265.5" y="98.4">C9</text>
<text x="265.5" y="100.9">0.1uF</text>
<text x="275.9" y="98.4">C10</text>
<text x="275.9" y="100.9">0.1uF</text>
<text x="218.7" y="124">R1</text>
<text x="234.5" y="124">0R</text>
<text x="260.7" y="121.5">JP1</text>
<text x="206" y="131.7">R5</text>
<text x="221.8" y="131.7">10k</text>
<text x="206" y="134.2">R7</text>
<text x="221.8" y="134.2">10k</text>
<text x="206" y="139.3">R11</text>
<text x="206" y="141.8">R13</text>
<text x="221.8" y="139.3">10k</text>
<text x="221.8" y="141.8">10k</text>
<text x="260.7" y="152">Header 10X2</text>
<text x="28.4" y="157.4">Y1</text>
<text x="28.4" y="165">12MHz</text>
<text x="189.5" y="163.5">C11</text>
<text x="189.5" y="166">1uF</text>
<text x="22.6" y="170.6">C12</text>
<text x="22.6" y="173.1">20pF</text>
<text x="45" y="170.6">C13</text>
<text x="45" y="173.1">20pF</text>
<text x="79.8" y="190.2">ACH512_V2_LQFP100</text>
</g>
</svg>
